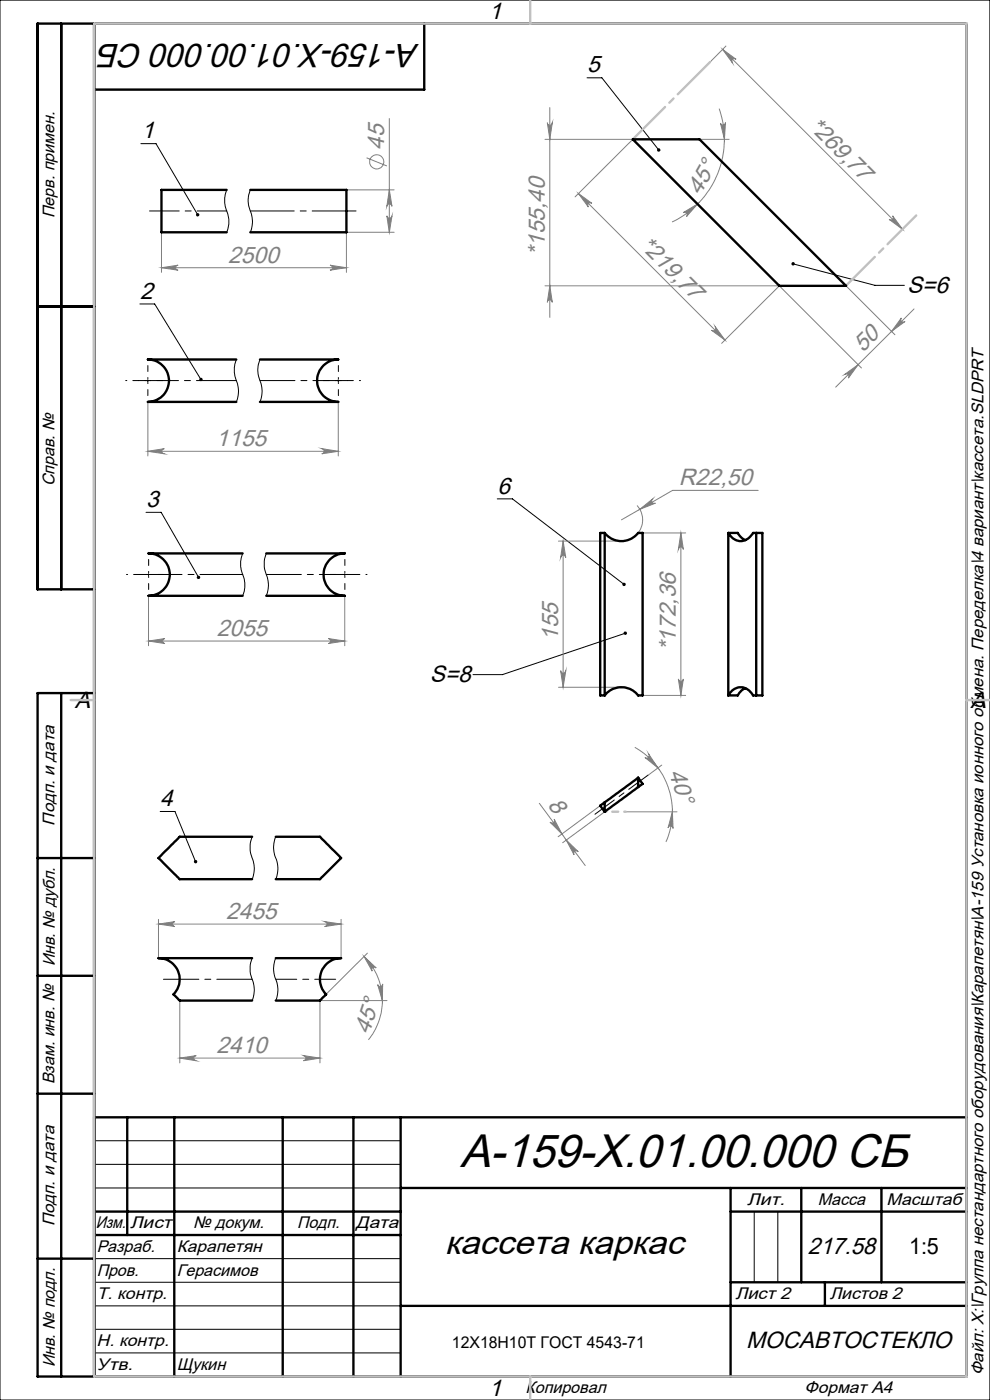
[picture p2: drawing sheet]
<svg xmlns="http://www.w3.org/2000/svg" width="210mm" height="297mm" viewBox="0 0 210 297" stroke-linecap="round" stroke-linejoin="round" font-family="sans-serif">
<g fill="none" stroke="#808080" stroke-width=".21">
<path d="M153.3 10.5l38.2 38.1M153.3 10.5l2.8 2.1a.54 .54 0 0 0-.7 0 .54 .54 0 0 0 0 .7zM154 9.8l-3.4 3.4M77.8 33.5l4.3 1.7M82.6 25.1v24.2M115.6 29.6h18.6l-12.2 12.2M116.1 26a.53 .53 0 0 0 .5 .6 .53 .53 0 0 0 .6-.6l-.6 3.6zM116.6 22.8v44.5M148.4 29.6h6.3M152.5 23a19.4 19.4 0 0 1-9.9 24.1M152.8 26.1a.53 .53 0 0 0 .6 .5 .53 .53 0 0 0 .5-.6l-.2 3.6zM34.3 56.8l3.5-.5a.53 .53 0 0 0-.6 .5 .53 .53 0 0 0 .6 .5z"/>
<path d="M34.3 49.3v8.5M34.3 56.8h39.2M70 56.3l3.5 .5-3.5 .5a.53 .53 0 0 0 .5-.5 .53 .53 0 0 0-.5-.5zM73.5 40.3h10.1M82.1 45.8a.55 .55 0 0 0 .5 .5 .55 .55 0 0 0 .5-.5l-.5 3.5zM82.6 40.3l.5 3.5a.55 .55 0 0 0-.5-.5 .55 .55 0 0 0-.5 .5zM83.6 49.3h-10.1v8.5M122.7 41.1l2.9 2a.54 .54 0 0 0-.8 .1 .54 .54 0 0 0 0 .7zM122.7 41.1l31.1 31M144.9 45.1l3.1-1.8-2.4 2.6a.54 .54 0 0 0 .1-.7 .54 .54 0 0 0-.8-.1zM188.6 46.5a.52 .52 0 0 0 .7 0 .52 .52 0 0 0 0-.7l2.2 2.8zM115.6 60.6h49.7"/>
<path d="M116.6 60.6l.6 3.5a.53 .53 0 0 0-.6-.5 .53 .53 0 0 0-.5 .5zM151.7 69.3l2.1 2.8-2.9-2a.55 .55 0 0 0 .8-.1 .55 .55 0 0 0 0-.7zM165.3 60.6l-12.2 12.2M165.3 60.6l17.4 17.5M179.2 79.4l2.8-2-2 2.8a.55 .55 0 0 0-.1-.7 .55 .55 0 0 0-.7-.1zM179.5 60.6l10.3 10.4M191.2 67.4a.54 .54 0 0 0 0 .8 .54 .54 0 0 0 .8 0l-2.9 2.1zM193.9 65.5l-16.6 16.6M31.4 85.3v11.4M31.4 95.7h40.4M31.4 95.7l3.5-.5a.55 .55 0 0 0-.6 .5 .55 .55 0 0 0 .6 .6zM68.3 95.2l3.5 .5-3.5 .6a.55 .55 0 0 0 .5-.6 .55 .55 0 0 0-.5-.5z"/>
<path d="M71.8 85.3v11.4M118.5 114.8h13.3M119.5 114.8v31M119.5 114.8l.5 3.5a.55 .55 0 0 0-.5-.5 .55 .55 0 0 0-.6 .5zM135.1 107.2a4.5 4.5 0 0 1 .3 5.9M135.7 108.1l2.8-2.3a.54 .54 0 0 0-.2 .8 .54 .54 0 0 0 .7 .1zM136.3 113.1h9.2M144.4 113.1l.6 3.5a.53 .53 0 0 0-.6-.6 .53 .53 0 0 0-.5 .6zM144.4 113.1v34.4M160.8 104h-18.1l-10.9 6.3M31.5 136l3.5-.5a.53 .53 0 0 0-.5 .5 .53 .53 0 0 0 .5 .5zM31.5 126.4v10.6"/>
<path d="M31.5 136h41.6M69.6 135.5l3.5 .5-3.5 .5a.53 .53 0 0 0 .5-.5 .53 .53 0 0 0-.5-.5zM73.1 126.4v10.6M118.5 145.8h13.3M118.9 142.3a.55 .55 0 0 0 .6 .5 .55 .55 0 0 0 .5-.5l-.5 3.5zM134.7 158.5a15.7 15.7 0 0 1 6.6 20.1M136.3 147.5h9.2M143.9 144a.53 .53 0 0 0 .5 .5 .53 .53 0 0 0 .6-.5l-.6 3.5zM114.4 170.4l9.7 13.2M116.7 174.4a.54 .54 0 0 0 .7 .1 .54 .54 0 0 0 .1-.7l1.7 3.1zM120.1 178.2l2.6 2.5a.55 .55 0 0 0-.8-.1 .55 .55 0 0 0-.1 .8zM127.3 170.9l-8.9 6.6"/>
<path d="M128.3 172.2l-9 6.6M132.7 172.2h10.9M136.8 160.7a.54 .54 0 0 0 .8 0 .54 .54 0 0 0 0-.8l2 3zM140.4 162.3l-2.9 2.2M142.6 172.2l.2 3.6a.53 .53 0 0 0-.5-.6 .53 .53 0 0 0-.6 .4zM33.6 196l3.5-.5a.53 .53 0 0 0-.5 .5 .53 .53 0 0 0 .5 .6zM33.6 195v8.3M33.6 196h38.8M68.9 195.5l3.5 .5-3.5 .6a.53 .53 0 0 0 .5-.6 .53 .53 0 0 0-.5-.5zM72.4 195v8.3M38.1 212.3v13.2M77.2 202.9l2.6 2.4a.54 .54 0 0 0-.8 0 .54 .54 0 0 0 0 .7z"/>
<path d="M77.2 202.9a13.2 13.2 0 0 1 .9 17.7M77.9 202.2l-8.7 8.7M80.1 208.9a.54 .54 0 0 0 .6 .4 .54 .54 0 0 0 .5-.6l-.1 3.6zM82.1 212.3h-14.2v13.2M38.1 224.5h29.8M38.1 224.5l3.5-.6a.55 .55 0 0 0-.5 .6 .55 .55 0 0 0 .5 .5zM64.4 223.9l3.5 .6-3.5 .5a.55 .55 0 0 0 .5-.5 .55 .55 0 0 0-.5-.6z"/>
<circle cx="79.9" cy="34.3" r="1.51"/>
</g>
<g fill="none" stroke="#000" stroke-width=".21">
<path d="M0 0h210v297h-210zM124.5 16.5h3.2l12 15.3M29.9 30.5h3.2l8.8 15.1M48.1 40.3l-.1 .3a6.2 6.2 0 0 0 .3 4.8 5.8 5.8 0 0 1-.2 3.9M53.1 40.3a6 6 0 0 0 .2 5.1 5.8 5.8 0 0 1-.2 3.9M168.2 56l17.4 4.5h6.2M29.7 64.5h3.1l9.8 16M50.1 76.3l-.1 .3a6.2 6.2 0 0 0 .4 4.8 5.8 5.8 0 0 1-.3 3.9M55.1 76.3a6.1 6.1 0 0 0 .3 5.1 5.8 5.8 0 0 1-.3 3.9M31.2 80.7h.3M31.4 80.5v.5M71.5 80.7h.5"/>
<path d="M71.8 80.5v.5M31 108.7h3.2l7.9 13.8M51.5 117.4a6.6 6.6 0 0 0 .3 5.5l.1 .4a5.2 5.2 0 0 1-.4 3.1M56.5 117.4a6.4 6.4 0 0 0 .2 5.2 5.8 5.8 0 0 1-.2 3.8M105.5 105.8h3.2l23.7 18.2M31.3 121.9h.4M31.5 121.7v.4M73 121.9h.3M73.1 121.7v.4M132.6 134.3l-26 8.8h-6.3M34 172.2h3.1l4.4 10.6M53.5 177.5a6.5 6.5 0 0 0 .2 5.2 5.7 5.7 0 0 1-.2 3.8"/>
<path d="M58.5 177.5a6.1 6.1 0 0 0 .2 5.2 5.7 5.7 0 0 1-.2 3.8M53.5 203.3a6.4 6.4 0 0 0 .2 5.1 5.8 5.8 0 0 1-.2 3.9M58.5 203.3a6 6 0 0 0 .2 5.1 5.8 5.8 0 0 1-.2 3.9M20 242h65M20 247h65M20 252h65M160 257v15M165 257v15M20 267h65M20 272h65M20 277h65M20 282h65"/>
<path d="M20 287h65"/>
</g>
<path d="M126.2 172.7l11.3-8.3" fill="none" stroke="#000" stroke-width=".21" stroke-dasharray="15.2 1.3 1.3 1.3" stroke-dashoffset="10.1"/>
<path d="M29.4 80.7h20.8" fill="none" stroke="#000" stroke-width=".21" stroke-dasharray="15.2 1.3 1.3 1.3" stroke-dashoffset="6.7"/>
<path d="M55.2 80.7h18.6M56.5 121.9h18.7" fill="none" stroke="#000" stroke-width=".21" stroke-dasharray="15.2 1.3 1.3 1.3" stroke-dashoffset="7.8"/>
<path d="M48.1 44.8h-16.4" fill="none" stroke="#000" stroke-width=".21" stroke-dasharray="15.2 1.3 1.3 1.3" stroke-dashoffset="8.9"/>
<path d="M75.5 44.8h-22.4" fill="none" stroke="#000" stroke-width=".21" stroke-dasharray="15.2 1.3 1.3 1.3" stroke-dashoffset="5.9"/>
<path d="M29.5 121.9h22" fill="none" stroke="#000" stroke-width=".21" stroke-dasharray="15.2 1.3 1.3 1.3" stroke-dashoffset="6.2"/>
<g fill="none" stroke="#000" stroke-width=".21" stroke-dasharray="15.2 1.3 1.3 1.3" stroke-dashoffset="15">
<path d="M31 80.7h-4.3M31.4 80.3v-4.3M31.4 81.1v4.3M31.8 80.7h4.3M71.4 80.7h-4.3M71.8 80.3v-4.3M71.8 81.1v4.3M72.2 80.7h4.3M31.1 121.9h-4.3M31.5 121.5v-4.3M31.5 122.3v4.3M31.9 121.9h4.3"/>
<path d="M72.8 121.9h-4.3M73.2 121.5v-4.3M73.2 122.3v4.3M73.6 121.9h4.3"/>
</g>
<path d="M34.7 207.7h18.8" fill="none" stroke="#000" stroke-width=".21" stroke-dasharray="15.2 1.3 1.3 1.3" stroke-dashoffset="7.7"/>
<path d="M58.5 207.7h12.7" fill="none" stroke="#000" stroke-width=".21" stroke-dasharray="15.2 1.3 1.3 1.3" stroke-dashoffset="10.8"/>
<g fill="none" stroke="#000" stroke-width=".5">
<path d="M13 5v120M20 5v287M90 5v14h-70M8 65h12M20 125h-12v-120h197v287h-197v-145h12M13 147v145M8 182h12M8 207h12M8 232h12M20 237h185M27 237v25M37 237v55"/>
<path d="M60 237v55M75 237v55M85 237v55M20 257h65M85 252h120M155 252v40M155 257h50M170 252v20M187 252v20M8 267h12M20 262h65M85 277h120"/>
<path d="M155 272h50M175 272v5"/>
</g>
<path d="M134.2 29.5l16.4-16.3" fill="none" stroke="#c0c0c0" stroke-width=".5" stroke-dasharray="15.2 1.3 1.3 1.3" stroke-dashoffset="5.6"/>
<path d="M179.5 60.6l14.9-14.9" fill="none" stroke="#c0c0c0" stroke-width=".5" stroke-dasharray="15.2 1.3 1.3 1.3" stroke-dashoffset="6.6"/>
<path d="M128.3 172.2h4.4" fill="none" stroke="#c0c0c0" stroke-width=".5" stroke-dasharray="15.2 1.3 1.3 1.3" stroke-dashoffset="14.9"/>
<path d="M20 5h185v287h-185zM112.5 0v5M15 148.5h5M205 148.5h5M112.5 292v5" fill="none" stroke="#c0c0c0" stroke-width=".5"/>
<path d="M42.4 80.3a.36 .36 0 0 0-.1 .4 .36 .36 0 0 0 .5 .1l-.2-.3 .2 .3a.36 .36 0 0 0 .1-.5 .36 .36 0 0 0-.5 0zM41.7 45.3a.36 .36 0 0 0-.1 .5 .36 .36 0 0 0 .5 .1l-.2-.3 .3 .2a.37 .37 0 0 0 0-.5 .37 .37 0 0 0-.5 0zM41.9 122.2a.37 .37 0 0 0-.1 .5 .37 .37 0 0 0 .5 .1l-.2-.3 .2 .3a.37 .37 0 0 0 .1-.5 .37 .37 0 0 0-.5-.1zM41.2 182.6a.36 .36 0 0 0 0 .4 .36 .36 0 0 0 .4 .1l-.1-.3 .1 .3 .2-.2a.36 .36 0 0 0-.1-.4 .36 .36 0 0 0-.5 .1zM139.5 31.5v.1a.35 .35 0 0 0 0 .5 .35 .35 0 0 0 .4 0l-.2-.3 .2 .3a.36 .36 0 0 0 .1-.5 .36 .36 0 0 0-.5-.1zM168 55.7l-.1 .2 .3 .1-.3-.1a.35 .35 0 0 0 .4 .4 .35 .35 0 0 0 .3-.5 .35 .35 0 0 0-.6-.1zM132.2 123.7a.36 .36 0 0 0-.1 .5 .36 .36 0 0 0 .5 0l-.2-.2 .2 .2a.36 .36 0 0 0 0-.5 .36 .36 0 0 0-.4 0zM132.4 134.1a.35 .35 0 0 0 .1 .6 .35 .35 0 0 0 .5-.5l-.4 .1 .4-.1-.1-.1z" fill="#000"/>
<g fill="#808080">
<path d="M142.6 172.2l.2 3.6a.53 .53 0 0 0-.5-.6 .53 .53 0 0 0-.6 .4zM136.8 160.7a.54 .54 0 0 0 .8 0 .54 .54 0 0 0 0-.8l2 3z"/>
<path d="M153.3 10.5l2.8 2.1a.54 .54 0 0 0-.7 0 .54 .54 0 0 0 0 .7zM188.6 46.5a.52 .52 0 0 0 .7 0 .52 .52 0 0 0 0-.7l2.2 2.8z"/>
<path d="M34.3 56.8l3.5-.5a.53 .53 0 0 0-.6 .5 .53 .53 0 0 0 .6 .5zM70 56.3l3.5 .5-3.5 .5a.53 .53 0 0 0 .5-.5 .53 .53 0 0 0-.5-.5zM135.7 108.1l3.3-1.4a.54 .54 0 0 1-.7-.1 .54 .54 0 0 1 .2-.8z"/>
<path d="M38.1 224.5l3.5-.6a.55 .55 0 0 0-.5 .6 .55 .55 0 0 0 .5 .5zM64.4 223.9l3.5 .6-3.5 .5a.55 .55 0 0 0 .5-.5 .55 .55 0 0 0-.5-.6z"/>
<path d="M31.4 95.7l3.5-.5a.55 .55 0 0 0-.6 .5 .55 .55 0 0 0 .6 .6zM68.3 95.2l3.5 .5-3.5 .6a.55 .55 0 0 0 .5-.6 .55 .55 0 0 0-.5-.5z"/>
<path d="M31.5 136l3.5-.5a.53 .53 0 0 0-.5 .5 .53 .53 0 0 0 .5 .5zM69.6 135.5l3.5 .5-3.5 .5a.53 .53 0 0 0 .5-.5 .53 .53 0 0 0-.5-.5z"/>
<path d="M68.9 195.5l3.5 .5-3.5 .6a.53 .53 0 0 0 .5-.6 .53 .53 0 0 0-.5-.5zM33.6 196l3.5-.5a.53 .53 0 0 0-.5 .5 .53 .53 0 0 0 .5 .6z"/>
<path d="M179.2 79.4l2.8-2-2 2.8a.55 .55 0 0 0-.1-.7 .55 .55 0 0 0-.7-.1zM191.2 67.4a.54 .54 0 0 0 0 .8 .54 .54 0 0 0 .8 0l-2.9 2.1z"/>
<path d="M144.9 45.1l3.1-1.8-2.4 2.6a.54 .54 0 0 0 .1-.7 .54 .54 0 0 0-.8-.1zM152.8 26.1a.53 .53 0 0 0 .6 .5 .53 .53 0 0 0 .5-.6l-.2 3.6z"/>
<path d="M80.1 208.9a.54 .54 0 0 0 .6 .4 .54 .54 0 0 0 .5-.6l-.1 3.6zM77.2 202.9l2.6 2.4a.54 .54 0 0 0-.8 0 .54 .54 0 0 0 0 .7z"/>
<path d="M119.5 114.8l.5 3.5a.55 .55 0 0 0-.5-.5 .55 .55 0 0 0-.6 .5zM118.9 142.3a.55 .55 0 0 0 .6 .5 .55 .55 0 0 0 .5-.5l-.5 3.5z"/>
<path d="M116.1 26a.53 .53 0 0 0 .5 .6 .53 .53 0 0 0 .6-.6l-.6 3.6zM116.6 60.6l.6 3.5a.53 .53 0 0 0-.6-.5 .53 .53 0 0 0-.5 .5z"/>
<path d="M82.6 40.3l.5 3.5a.55 .55 0 0 0-.5-.5 .55 .55 0 0 0-.5 .5zM82.1 45.8a.55 .55 0 0 0 .5 .5 .55 .55 0 0 0 .5-.5l-.5 3.5zM144.4 113.1l.6 3.5a.53 .53 0 0 0-.6-.6 .53 .53 0 0 0-.5 .6zM143.9 144a.53 .53 0 0 0 .5 .5 .53 .53 0 0 0 .6-.5l-.6 3.5z"/>
<path d="M116.7 174.4a.54 .54 0 0 0 .7 .1 .54 .54 0 0 0 .1-.7l1.7 3.1zM120.1 178.2l2.6 2.5a.55 .55 0 0 0-.8-.1 .55 .55 0 0 0-.1 .8z"/>
<path d="M122.7 41.1l2.9 2a.54 .54 0 0 0-.8 .1 .54 .54 0 0 0 0 .7zM151.7 69.3l2.1 2.8-2.9-2a.55 .55 0 0 0 .8-.1 .55 .55 0 0 0 0-.7z"/>
</g>
<g fill="none" stroke="#000" stroke-width=".5">
<path d="M134.2 29.6h14.2l31.1 31h-14.2zM48.1 40.3h-13.8v9h13.8M53.1 40.3h20.4v9h-20.4M50.1 76.3h-18.7a4.5 4.5 0 0 1 4.5 4.5 4.5 4.5 0 0 1-4.5 4.5h18.7M55.1 76.3h16.7a4.5 4.5 0 0 0-4.5 4.5 4.5 4.5 0 0 0 4.5 4.5h-16.7M51.5 117.4h-20a4.5 4.5 0 0 1 4.5 4.5 4.5 4.5 0 0 1-4.5 4.5h20M56.5 117.4h16.6a4.5 4.5 0 0 0-4.5 4.5 4.5 4.5 0 0 0 4.5 4.5h-16.6M128.3 113.1a4.5 4.5 0 0 0 7.1 0h.9v34.4h-.9a4.5 4.5 0 0 0-7.1 0M128.3 113.1v34.4M128.3 113.1h-1v34.4h1M154.5 113.1a2.86 2.86 0 0 0 2.6 1.7 2.86 2.86 0 0 0 2.6-1.7h2v34.4h-2a2.86 2.86 0 0 0-2.6-1.7 2.86 2.86 0 0 0-2.6 1.7M154.5 113.1h2a3.3 3.3 0 0 0 1.6 1.5"/>
<path d="M154.5 113.1v34.4M160.4 113.1v34.4M158.1 146a2.9 2.9 0 0 0-1.6 1.5h-2M53.5 177.5h-15.4l-4.5 4.5 4.5 4.5h15.4M58.5 177.5h9.4l4.5 4.5-4.5 4.5h-9.4M128.3 170.2v2M128.3 170.2l-1 .7 1 1.3M135.4 165l-7.1 5.2M135.4 167l-7.1 5.2M135.4 165v2M135.4 165l.9 1.3-.9 .7M53.5 203.3h-19.9a4.5 4.5 0 0 1 4.2 2.7 4.5 4.5 0 0 1-1 5l1.3 1.3h15.4"/>
<path d="M58.5 203.3h13.9a4.5 4.5 0 0 0-4.2 2.7 4.5 4.5 0 0 0 1 5l-1.3 1.3h-9.4"/>
</g>
<text font-size="10" x="97.6" y="247.6">А-159-Х.01.00.000 СБ</text>
<g font-size="7.1">
<text x="88.8" y="9.3" transform="rotate(-180 88.8 9.3)">А-159-Х.01.00.000 СБ</text>
<text x="94.4" y="266.1">кассета каркас</text>
</g>
<g font-size="5">
<text x="103.7" y="4.1">1</text>
<text x="124.5" y="15.3">5</text>
<text x="30" y="29.3">1</text>
<text x="29.7" y="63.4">2</text>
<text x="192.4" y="62.2">S=6</text>
<text x="31" y="107.5">3</text>
<text x="105.6" y="104.7">6</text>
<text x="91.2" y="144.8">S=8</text>
<text x="15.9" y="150.1">A</text>
<text x="205.9" y="150.1">A</text>
<text x="34" y="171.1">4</text>
<text x="171.3" y="266">217.58</text>
<text x="158.3" y="286">МОСАВТОСТЕКЛО</text>
<text x="103.7" y="296.1">1</text>
</g>
<g font-size="5" fill="#808080">
<text x="171.3" y="26.9" transform="rotate(45 171.3 26.9)">*269,77</text>
<text x="81.5" y="31.8" transform="rotate(-90 81.5 31.8)">45</text>
<text x="148.5" y="41.7" transform="rotate(-61 148.5 41.7)">45°</text>
<text x="135.4" y="52.2" transform="rotate(45 135.4 52.2)">*219,77</text>
<text x="48.4" y="55.7">2500</text>
<text x="115.6" y="54.2" transform="rotate(-90 115.6 54.2)">*155,40</text>
<text x="183" y="74.9" transform="rotate(-45 183 74.9)">50</text>
<text x="45.8" y="94.6">1155</text>
<text x="144" y="102.9">R22,50</text>
<text x="46" y="134.9">2055</text>
<text x="118.4" y="136" transform="rotate(-90 118.4 136)">155</text>
<text x="143.4" y="138.2" transform="rotate(-90 143.4 138.2)">*172,36</text>
<text x="141.9" y="163.8" transform="rotate(73 141.9 163.8)">40°</text>
<text x="116.1" y="170.9" transform="rotate(54 116.1 170.9)">8</text>
<text x="48" y="194.9">2455</text>
<text x="78.3" y="219.5" transform="rotate(-72 78.3 219.5)">45°</text>
<text x="45.9" y="223.4">2410</text>
</g>
<text font-size="4.8" x="192.8" y="266">1:5</text>
<g font-size="3.6">
<text x="11.6" y="46.3" transform="rotate(-90 11.6 46.3)">Перв. примен.</text>
<text x="11.6" y="103.2" transform="rotate(-90 11.6 103.2)">Справ. №</text>
<text x="11.6" y="175.1" transform="rotate(-90 11.6 175.1)">Подп. и дата</text>
<text x="11.6" y="205" transform="rotate(-90 11.6 205)">Инв. № дубл.</text>
<text x="11.6" y="230" transform="rotate(-90 11.6 230)">Взам. инв. №</text>
<text x="158.5" y="255.6">Лит.</text>
<text x="173.5" y="255.6">Масса</text>
<text x="188.1" y="255.6">Масштаб</text>
<text x="11.6" y="260.1" transform="rotate(-90 11.6 260.1)">Подп. и дата</text>
<text x="20.3" y="260.6">Изм.</text>
<text x="27.6" y="260.6">Лист</text>
<text x="41" y="260.6">№ докум.</text>
<text x="63" y="260.6">Подп.</text>
<text x="75.5" y="260.6">Дата</text>
<text x="20.5" y="265.6">Разраб.</text>
<text x="37.5" y="265.6">Карапетян</text>
<text x="20.5" y="275.6">Т. контр.</text>
<text x="20.5" y="270.6">Пров.</text>
<text x="37.5" y="270.6">Герасимов</text>
<text x="156" y="275.6">Лист 2</text>
<text x="176" y="275.6">Листов 2</text>
<text x="20.5" y="285.6">Н. контр.</text>
<text x="11.6" y="290" transform="rotate(-90 11.6 290)">Инв. № подл.</text>
<text x="20.5" y="290.6">Утв.</text>
<text x="37.5" y="290.6">Щукин</text>
<text x="208.6" y="291.8" transform="rotate(-90 208.6 291.8)">Файл: X:\Группа нестандартного оборудования\Карапетян\А-159 Установка ионного обмена. Переделка\4 вариант\кассета.SLDPRT</text>
<text x="111.5" y="295.6">Копировал</text>
<text x="170.7" y="295.6">Формат А4</text>
</g>
<text font-size="3.4" x="95.9" y="286.1">12Х18Н10Т ГОСТ 4543-71</text>
</svg>
